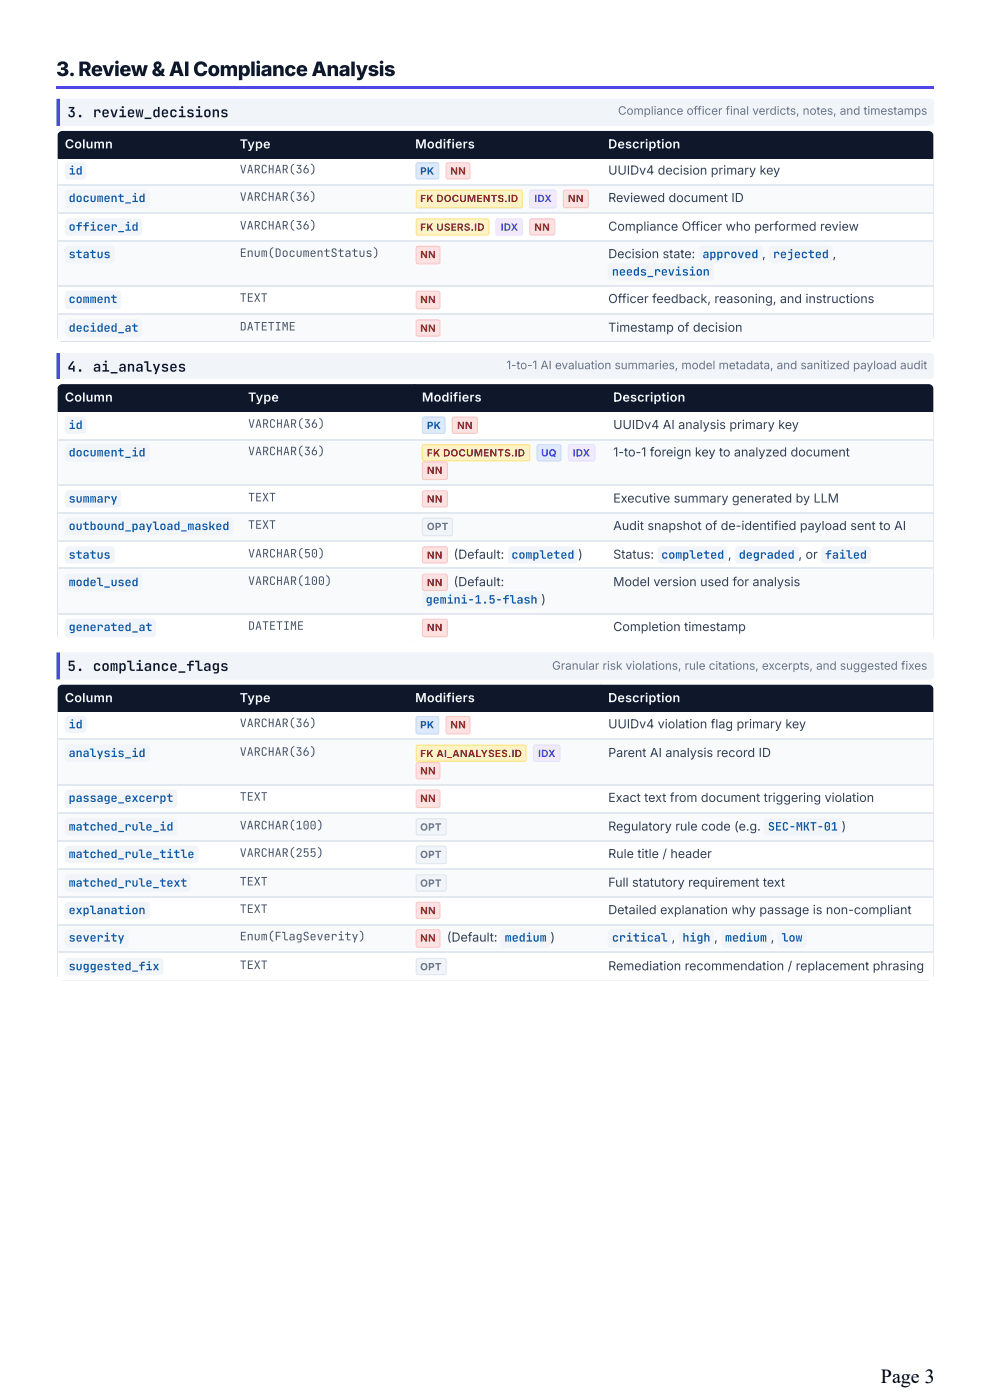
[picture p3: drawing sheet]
<svg xmlns="http://www.w3.org/2000/svg" width="210mm" height="297mm" viewBox="0 0 210 297" stroke-linecap="round" stroke-linejoin="round" font-family="sans-serif">
<path d="M11.9 18.3h186.1v.5h-186.1z" fill="#4f46e5"/>
<path d="M12.3 20.9h184.8a.78 .78 0 0 1 .9 1.1v3.7a.78 .78 0 0 1-.9 1h-184.8z" fill="#f1f5f9"/>
<path d="M11.9 20.9h.8v5.8h-.8z" fill="#4f46e5"/>
<path d="M12.3 27.9l.9-.4h183.6a1.03 1.03 0 0 1 1.2 1.3v42.6a1.03 1.03 0 0 1-1.2 1.4h-183.6a1.32 1.32 0 0 1-1.3-1.4v-42.6z" fill="#fff"/>
<g fill="#0f172a">
<path d="M12.2 27.7h37v5.9h-37z"/>
<path d="M49.2 27.7h37.3v5.9h-37.3z"/>
<path d="M86.5 27.7h40.8v5.9h-40.8z"/>
<path d="M127.3 27.7h70.7v5.9h-70.7z"/>
</g>
<g fill="#f8fafc">
<path d="M12.2 39.2h37v6h-37z"/>
<path d="M49.2 39.2h37.3v6h-37.3z"/>
<path d="M86.5 39.2h40.8v6h-40.8z"/>
<path d="M127.3 39.2h70.7v6h-70.7z"/>
<path d="M12.2 51.1h37v9.5h-37z"/>
<path d="M49.2 51.1h37.3v9.5h-37.3z"/>
<path d="M86.5 51.1h40.8v9.5h-40.8z"/>
<path d="M127.3 51.1h70.7v9.5h-70.7z"/>
<path d="M12.2 66.7h37v5.8h-37z"/>
<path d="M49.2 66.7h37.3v5.8h-37.3z"/>
<path d="M86.5 66.7h40.8v5.8h-40.8z"/>
<path d="M127.3 66.7h70.7v5.8h-70.7z"/>
</g>
<g fill="none" stroke="#cbd5e1" stroke-width=".21">
<path d="M12.1 27.8h185.9M12.1 27.7v11.5M12.1 39.4v5.6M197.9 27.7v11.5M197.9 39.4v5.6M12.1 45.2v5.9M12.1 51.3v9.3M197.9 45.2v5.9M197.9 51.3v9.3M12.1 72.5h185.9M12.1 60.9v5.5M12.1 66.7v5.8"/>
<path d="M197.9 60.9v5.5M197.9 66.7v5.8"/>
</g>
<path d="M12.1 39.3h185.9M12.1 45.1h185.9M12.1 51.2h185.9M12.1 60.7h185.9M12.1 66.5h185.9" fill="none" stroke="#e2e8f0" stroke-width=".26"/>
<path d="M12.3 74.9h184.8a.78 .78 0 0 1 .9 1v3.5a.78 .78 0 0 1-.9 1h-184.8z" fill="#f1f5f9"/>
<path d="M11.9 74.9h.8v5.5h-.8z" fill="#4f46e5"/>
<path d="M12.3 81.6l.9-.4h183.6a1.03 1.03 0 0 1 1.2 1.4v52.3a1.03 1.03 0 0 1-1.2 1.4h-183.6a1.32 1.32 0 0 1-1.3-1.4v-52.3z" fill="#fff"/>
<g fill="#0f172a">
<path d="M12.2 81.5h38.9v5.8h-38.9z"/>
<path d="M51.1 81.5h36.7v5.8h-36.7z"/>
<path d="M87.8 81.5h40.5v5.8h-40.5z"/>
<path d="M128.3 81.5h69.7v5.8h-69.7z"/>
</g>
<g fill="#f8fafc">
<path d="M12.2 93.1h38.9v9.8h-38.9z"/>
<path d="M51.1 93.1h36.7v9.8h-36.7z"/>
<path d="M87.8 93.1h40.5v9.8h-40.5z"/>
<path d="M128.3 93.1h69.7v9.8h-69.7z"/>
<path d="M12.2 108.7h38.9v6.1h-38.9z"/>
<path d="M51.1 108.7h36.7v6.1h-36.7z"/>
<path d="M87.8 108.7h40.5v6.1h-40.5z"/>
<path d="M128.3 108.7h69.7v6.1h-69.7z"/>
<path d="M12.2 120.7h38.9v9.5h-38.9z"/>
<path d="M51.1 120.7h36.7v9.5h-36.7z"/>
<path d="M87.8 120.7h40.5v9.5h-40.5z"/>
<path d="M128.3 120.7h69.7v9.5h-69.7z"/>
</g>
<g fill="none" stroke="#cbd5e1" stroke-width=".21">
<path d="M12.1 93.4v9.3M197.9 81.4v11.7M197.9 93.4v9.3M198 81.5l-185.9-.1v11.7M12.1 102.9v5.8M12.1 109v5.6M12.1 114.8v5.6M197.9 102.9v5.8M197.9 109v5.6M197.9 114.8v5.6M12.1 136h185.9M12.1 120.7v9.5"/>
<path d="M12.1 130.4v5.6M197.9 120.7v9.5M197.9 130.4v5.6"/>
</g>
<path d="M12.1 93.3h185.9M12.1 102.8h185.9M12.1 108.9h185.9M12.1 114.7h185.9M12.1 120.5h185.9M12.1 130.3h185.9" fill="none" stroke="#e2e8f0" stroke-width=".26"/>
<path d="M12.3 138.4h184.8a.78 .78 0 0 1 .9 1v3.7a.78 .78 0 0 1-.9 1.1h-184.8z" fill="#f1f5f9"/>
<path d="M11.9 138.4h.8v5.8h-.8z" fill="#4f46e5"/>
<path d="M12.3 145.4l.9-.4h183.6a1.03 1.03 0 0 1 1.2 1.3v60.6a1.03 1.03 0 0 1-1.2 1.3h-183.6a1.32 1.32 0 0 1-1.3-1.3v-60.6z" fill="#fff"/>
<g fill="#0f172a">
<path d="M12.2 145.3h37v5.8h-37z"/>
<path d="M49.2 145.3h37.3v5.8h-37.3z"/>
<path d="M86.5 145.3h40.8v5.8h-40.8z"/>
<path d="M127.3 145.3h70.7v5.8h-70.7z"/>
</g>
<g fill="#f8fafc">
<path d="M12.2 156.9h37v9.5h-37z"/>
<path d="M49.2 156.9h37.3v9.5h-37.3z"/>
<path d="M86.5 156.9h40.8v9.5h-40.8z"/>
<path d="M127.3 156.9h70.7v9.5h-70.7z"/>
<path d="M12.2 172.5h37v5.8h-37z"/>
<path d="M49.2 172.5h37.3v5.8h-37.3z"/>
<path d="M86.5 172.5h40.8v5.8h-40.8z"/>
<path d="M127.3 172.5h70.7v5.8h-70.7z"/>
<path d="M12.2 184.4h37v5.8h-37z"/>
<path d="M49.2 184.4h37.3v5.8h-37.3z"/>
<path d="M86.5 184.4h40.8v5.8h-40.8z"/>
<path d="M127.3 184.4h70.7v5.8h-70.7z"/>
<path d="M12.2 196.1h37v6h-37z"/>
<path d="M49.2 196.1h37.3v6h-37.3z"/>
<path d="M86.5 196.1h40.8v6h-40.8z"/>
<path d="M127.3 196.1h70.7v6h-70.7z"/>
</g>
<g fill="none" stroke="#cbd5e1" stroke-width=".21">
<path d="M12.1 156.9v9.5M197.9 145.2v11.4M197.9 156.9v9.5M198 145.2h-185.9v11.4M12.1 166.7v5.5M12.1 172.5v5.8M12.1 178.6v5.6M197.9 166.7v5.5M197.9 172.5v5.8M197.9 178.6v5.6M12.1 184.4v5.8M12.1 190.5v5.6"/>
<path d="M12.1 196.3v5.6M197.9 184.4v5.8M197.9 190.5v5.6M197.9 196.3v5.6M12.1 208h185.9M12.1 202.1v5.9M197.9 202.1v5.9"/>
</g>
<path d="M12.1 156.8h185.9M12.1 166.6h185.9M12.1 172.4h185.9M12.1 178.5h185.9M12.1 184.3h185.9M12.1 190.4h185.9M12.1 196.2h185.9M12.1 202h185.9" fill="none" stroke="#e2e8f0" stroke-width=".26"/>
<path d="M14 34.6l.6-.2h2.9a.79 .79 0 0 1 .8 .8v2.1a.79 .79 0 0 1-.8 .8h-2.9a.79 .79 0 0 1-.8-.8v-2.1z" fill="#f1f5f9"/>
<path d="M88.4 34.6l.2-.1 4.2 .1 .2 .3-.1 2.9-.3 .2-4.2-.1-.2-.3z" fill="#dbeafe"/>
<path d="M88.4 34.6l.2-.1 4.2 .1 .2 .3-.1 2.9-.3 .2-4.2-.1-.2-.3z" fill="none" stroke="#bfdbfe" stroke-width=".26"/>
<path d="M94.7 34.6l.3-.1 4.4 .1 .2 .3-.1 2.9-.3 .2-4.4-.1-.2-.3z" fill="#fee2e2"/>
<path d="M94.7 34.6l.3-.1 4.4 .1 .2 .3-.1 2.9-.3 .2-4.4-.1-.2-.3z" fill="none" stroke="#fecaca" stroke-width=".26"/>
<path d="M14 40.4l.6-.2h16.4a.79 .79 0 0 1 .7 .8v2.4a.79 .79 0 0 1-.7 .8h-16.4a.79 .79 0 0 1-.8-.8v-2.4z" fill="#f1f5f9"/>
<path d="M88.4 40.5l.2-.2 21.8 .1 .3 .3v3l-.4 .4-21.7-.1-.4-.3z" fill="#fef3c7"/>
<path d="M88.4 40.5l.2-.2 21.8 .1 .3 .3v3l-.4 .4-21.7-.1-.4-.3z" fill="none" stroke="#fde68a" stroke-width=".26"/>
<path d="M112.4 40.5l.3-.2 5 .1 .2 .3-.1 3.2-.3 .2-5-.1-.2-.3z" fill="#f3e8ff"/>
<path d="M112.4 40.5l.3-.2 5 .1 .2 .3-.1 3.2-.3 .2-5-.1-.2-.3z" fill="none" stroke="#e9d5ff" stroke-width=".26"/>
<path d="M119.6 40.5l.3-.2 4.7 .1 .2 .3-.1 3.2-.3 .2-4.8-.1-.1-.3z" fill="#fee2e2"/>
<path d="M119.6 40.5l.3-.2 4.7 .1 .2 .3-.1 3.2-.3 .2-4.8-.1-.1-.3z" fill="none" stroke="#fecaca" stroke-width=".26"/>
<path d="M14 46.5l.6-.2h14.8a.79 .79 0 0 1 .8 .8v2.1a.79 .79 0 0 1-.8 .8h-14.8a.79 .79 0 0 1-.8-.8v-2.1z" fill="#f1f5f9"/>
<path d="M88.4 46.6l.2-.2h14.7l.3 .4v2.8l-.4 .3h-14.6l-.4-.4z" fill="#fef3c7"/>
<path d="M88.4 46.6l.2-.2h14.7l.3 .4v2.8l-.4 .3h-14.6l-.4-.4z" fill="none" stroke="#fde68a" stroke-width=".26"/>
<path d="M105.3 46.6l.3-.2 5 .1 .1 .3v2.9l-.4 .2-5-.1-.1-.3z" fill="#f3e8ff"/>
<path d="M105.3 46.6l.3-.2 5 .1 .1 .3v2.9l-.4 .2-5-.1-.1-.3z" fill="none" stroke="#e9d5ff" stroke-width=".26"/>
<path d="M112.4 46.6l.3-.2 4.7 .1 .2 .3-.1 2.9-.3 .2-4.7-.1-.2-.3z" fill="#fee2e2"/>
<path d="M112.4 46.6l.3-.2 4.7 .1 .2 .3-.1 2.9-.3 .2-4.7-.1-.2-.3z" fill="none" stroke="#fecaca" stroke-width=".26"/>
<path d="M14 52.4l.6-.3h8.9a.79 .79 0 0 1 .8 .8v2.1a.79 .79 0 0 1-.8 .8h-8.9a.79 .79 0 0 1-.8-.8v-2.1z" fill="#f1f5f9"/>
<path d="M88.4 52.4l.2-.1h4.5l.2 .4-.1 3.1-.3 .2-4.5-.1-.2-.3z" fill="#fee2e2"/>
<path d="M88.4 52.4l.2-.1h4.5l.2 .4-.1 3.1-.3 .2-4.5-.1-.2-.3z" fill="none" stroke="#fecaca" stroke-width=".26"/>
<g fill="#f1f5f9">
<path d="M148.4 52.4l.6-.3h11.9a.79 .79 0 0 1 .8 .8v2.1a.79 .79 0 0 1-.8 .8h-11.9a.79 .79 0 0 1-.8-.8v-2.1z"/>
<path d="M163.2 52.4l.6-.3h11.9a.79 .79 0 0 1 .8 .8v2.1a.79 .79 0 0 1-.8 .8h-11.9a.79 .79 0 0 1-.8-.8v-2.1z"/>
<path d="M129.1 56.1l.5-.3h20.9a.79 .79 0 0 1 .8 .8v2.1a.79 .79 0 0 1-.8 .8h-20.9a.79 .79 0 0 1-.7-.8v-2.1z"/>
<path d="M14 61.9l.6-.3h10.3a.79 .79 0 0 1 .8 .8v2.4a.79 .79 0 0 1-.8 .8h-10.3a.79 .79 0 0 1-.8-.8v-2.4z"/>
</g>
<path d="M88.4 61.9l.2-.1h4.5l.2 .4-.1 3.1-.3 .2-4.5-.1-.2-.3z" fill="#fee2e2"/>
<path d="M88.4 61.9l.2-.1h4.5l.2 .4-.1 3.1-.3 .2-4.5-.1-.2-.3z" fill="none" stroke="#fecaca" stroke-width=".26"/>
<path d="M14 68l.6-.3h14.8a.79 .79 0 0 1 .8 .8v2.1a.79 .79 0 0 1-.8 .8h-14.8a.79 .79 0 0 1-.8-.8v-2.1z" fill="#f1f5f9"/>
<path d="M88.4 68l.2-.1h4.5l.2 .4-.1 2.8-.3 .2-4.5-.1-.2-.3z" fill="#fee2e2"/>
<path d="M88.4 68l.2-.1h4.5l.2 .4-.1 2.8-.3 .2-4.5-.1-.2-.3z" fill="none" stroke="#fecaca" stroke-width=".26"/>
<path d="M14 88.6l.6-.2h2.9a.79 .79 0 0 1 .8 .8v2.1a.79 .79 0 0 1-.8 .8h-2.9a.79 .79 0 0 1-.8-.8v-2.1z" fill="#f1f5f9"/>
<path d="M89.7 88.6l.3-.1 4.1 .1 .2 .3v2.9l-.4 .1h-4.2l-.1-.4z" fill="#dbeafe"/>
<path d="M89.7 88.6l.3-.1 4.1 .1 .2 .3v2.9l-.4 .1h-4.2l-.1-.4z" fill="none" stroke="#bfdbfe" stroke-width=".26"/>
<path d="M96 88.6l.3-.1 4.7 .1 .2 .3-.1 2.9-.3 .1h-4.7l-.2-.4z" fill="#fee2e2"/>
<path d="M96 88.6l.3-.1 4.7 .1 .2 .3-.1 2.9-.3 .1h-4.7l-.2-.4z" fill="none" stroke="#fecaca" stroke-width=".26"/>
<path d="M14 94.4l.6-.2h16.4a.79 .79 0 0 1 .7 .8v2.1a.79 .79 0 0 1-.7 .8h-16.4a.79 .79 0 0 1-.8-.8v-2.1z" fill="#f1f5f9"/>
<path d="M89.7 94.4l.3-.1h22l.3 .3v2.8l-.4 .4h-22l-.3-.4z" fill="#fef3c7"/>
<path d="M89.7 94.4l.3-.1h22l.3 .3v2.8l-.4 .4h-22l-.3-.4z" fill="none" stroke="#fde68a" stroke-width=".26"/>
<path d="M114 94.4l.3-.1 4.5 .1 .1 .3v2.9l-.4 .2-4.4-.1-.2-.3z" fill="#e0e7ff"/>
<path d="M114 94.4l.3-.1 4.5 .1 .1 .3v2.9l-.4 .2-4.4-.1-.2-.3z" fill="none" stroke="#c7d2fe" stroke-width=".26"/>
<path d="M120.6 94.4l.3-.1 5 .1 .2 .3-.1 2.9-.3 .2-5-.1-.2-.3z" fill="#f3e8ff"/>
<path d="M120.6 94.4l.3-.1 5 .1 .2 .3-.1 2.9-.3 .2-5-.1-.2-.3z" fill="none" stroke="#e9d5ff" stroke-width=".26"/>
<path d="M89.7 98.1l.3-.1 4.7 .1 .2 .3-.1 3.2-.3 .1h-4.8l-.1-.4z" fill="#fee2e2"/>
<path d="M89.7 98.1l.3-.1 4.7 .1 .2 .3-.1 3.2-.3 .1h-4.8l-.1-.4z" fill="none" stroke="#fecaca" stroke-width=".26"/>
<path d="M14 104.2l.6-.2h10.3a.79 .79 0 0 1 .8 .8v2.1a.79 .79 0 0 1-.8 .8h-10.3a.79 .79 0 0 1-.8-.8v-2.1z" fill="#f1f5f9"/>
<path d="M89.7 104.2l.3-.1 4.7 .1 .2 .3-.1 2.9-.3 .2-4.8-.1-.1-.3z" fill="#fee2e2"/>
<path d="M89.7 104.2l.3-.1 4.7 .1 .2 .3-.1 2.9-.3 .2-4.8-.1-.1-.3z" fill="none" stroke="#fecaca" stroke-width=".26"/>
<g fill="#f1f5f9">
<path d="M14 110l.6-.2h34.1a.79 .79 0 0 1 .8 .8v2.1a.79 .79 0 0 1-.8 .8h-34.1a.79 .79 0 0 1-.8-.8v-2.1z"/>
<path d="M89.7 110.1l.3-.2 5.7 .1 .2 .3-.1 3.2-.3 .1h-5.8l-.1-.4z"/>
</g>
<path d="M89.7 110.1l.3-.2 5.7 .1 .2 .3-.1 3.2-.3 .1h-5.8l-.1-.4z" fill="none" stroke="#e2e8f0" stroke-width=".26"/>
<path d="M14 116.1l.6-.2h8.9a.79 .79 0 0 1 .8 .8v2.1a.79 .79 0 0 1-.8 .8h-8.9a.79 .79 0 0 1-.8-.8v-2.1z" fill="#f1f5f9"/>
<path d="M89.7 116.1l.3-.1 4.7 .1 .2 .3-.1 2.9-.3 .2-4.8-.1-.1-.3z" fill="#fee2e2"/>
<path d="M89.7 116.1l.3-.1 4.7 .1 .2 .3-.1 2.9-.3 .2-4.8-.1-.1-.3z" fill="none" stroke="#fecaca" stroke-width=".26"/>
<g fill="#f1f5f9">
<path d="M107.9 116.1l.6-.2h13.2a.79 .79 0 0 1 .8 .8v2.1a.79 .79 0 0 1-.8 .8h-13.2a.79 .79 0 0 1-.8-.8v-2.1z"/>
<path d="M139.7 116.1l.5-.2h13.3a.79 .79 0 0 1 .8 .8v2.1a.79 .79 0 0 1-.8 .8h-13.3a.79 .79 0 0 1-.8-.8v-2.1z"/>
<path d="M156.1 116.1l.5-.2h11.9a.79 .79 0 0 1 .8 .8v2.1a.79 .79 0 0 1-.8 .8h-11.9a.79 .79 0 0 1-.8-.8v-2.1z"/>
<path d="M174.3 116.1l.6-.2h9a.79 .79 0 0 1 .8 .8v2.1a.79 .79 0 0 1-.8 .8h-9a.79 .79 0 0 1-.8-.8v-2.1z"/>
<path d="M14 121.9l.6-.2h14.8a.79 .79 0 0 1 .8 .8v2.1a.79 .79 0 0 1-.8 .8h-14.8a.79 .79 0 0 1-.8-.8v-2.1z"/>
</g>
<path d="M89.7 122l.3-.2 4.7 .1 .2 .3-.1 2.9-.3 .2-4.8-.1-.1-.3z" fill="#fee2e2"/>
<path d="M89.7 122l.3-.2 4.7 .1 .2 .3-.1 2.9-.3 .2-4.8-.1-.1-.3z" fill="none" stroke="#fecaca" stroke-width=".26"/>
<g fill="#f1f5f9">
<path d="M89.7 125.6l.5-.2h23.8a.79 .79 0 0 1 .8 .8v2.1a.79 .79 0 0 1-.8 .8h-23.8a.79 .79 0 0 1-.8-.8v-2.1z"/>
<path d="M14 131.5l.6-.3h17.7a.79 .79 0 0 1 .8 .8v2.4a.79 .79 0 0 1-.8 .8h-17.7a.79 .79 0 0 1-.8-.8v-2.4z"/>
</g>
<path d="M89.7 131.5l.3-.1h4.7l.2 .4-.1 3.1-.3 .2-4.8-.1-.1-.3z" fill="#fee2e2"/>
<path d="M89.7 131.5l.3-.1h4.7l.2 .4-.1 3.1-.3 .2-4.8-.1-.1-.3z" fill="none" stroke="#fecaca" stroke-width=".26"/>
<path d="M14 152.1l.6-.2h2.9a.79 .79 0 0 1 .8 .8v2.1a.79 .79 0 0 1-.8 .8h-2.9a.79 .79 0 0 1-.8-.8v-2.1z" fill="#f1f5f9"/>
<path d="M88.4 152.1l.2-.1 4.2 .1 .2 .3-.1 3.1-.3 .2-4.2-.1-.2-.3z" fill="#dbeafe"/>
<path d="M88.4 152.1l.2-.1 4.2 .1 .2 .3-.1 3.1-.3 .2-4.2-.1-.2-.3z" fill="none" stroke="#bfdbfe" stroke-width=".26"/>
<path d="M94.7 152.1l.3-.1 4.4 .1 .2 .3-.1 3.1-.3 .2-4.4-.1-.2-.3z" fill="#fee2e2"/>
<path d="M94.7 152.1l.3-.1 4.4 .1 .2 .3-.1 3.1-.3 .2-4.4-.1-.2-.3z" fill="none" stroke="#fecaca" stroke-width=".26"/>
<path d="M14 158.2l.6-.2h16.4a.79 .79 0 0 1 .7 .8v2.1a.79 .79 0 0 1-.7 .8h-16.4a.79 .79 0 0 1-.8-.8v-2.1z" fill="#f1f5f9"/>
<path d="M88.4 158.2l.2-.1h22.6l.3 .3v2.8l-.4 .3h-22.5l-.4-.4z" fill="#fef3c7"/>
<path d="M88.4 158.2l.2-.1h22.6l.3 .3v2.8l-.4 .3h-22.5l-.4-.4z" fill="none" stroke="#fde68a" stroke-width=".26"/>
<path d="M113.2 158.2l.3-.1 5 .1 .2 .3-.1 2.9-.3 .1h-5l-.2-.4z" fill="#f3e8ff"/>
<path d="M113.2 158.2l.3-.1 5 .1 .2 .3-.1 2.9-.3 .1h-5l-.2-.4z" fill="none" stroke="#e9d5ff" stroke-width=".26"/>
<path d="M88.4 161.9l.2-.1 4.5 .1 .2 .3-.1 2.9-.3 .1h-4.5l-.2-.4z" fill="#fee2e2"/>
<path d="M88.4 161.9l.2-.1 4.5 .1 .2 .3-.1 2.9-.3 .1h-4.5l-.2-.4z" fill="none" stroke="#fecaca" stroke-width=".26"/>
<path d="M14 167.7l.6-.2h22.2a.79 .79 0 0 1 .8 .8v2.4a.79 .79 0 0 1-.8 .8h-22.2a.79 .79 0 0 1-.8-.8v-2.4z" fill="#f1f5f9"/>
<path d="M88.4 167.7l.2-.1 4.5 .1 .2 .3-.1 3.1-.3 .2h-4.5l-.2-.4z" fill="#fee2e2"/>
<path d="M88.4 167.7l.2-.1 4.5 .1 .2 .3-.1 3.1-.3 .2h-4.5l-.2-.4z" fill="none" stroke="#fecaca" stroke-width=".26"/>
<g fill="#f1f5f9">
<path d="M14 173.8l.6-.2h22.2a.79 .79 0 0 1 .8 .8v2.1a.79 .79 0 0 1-.8 .8h-22.2a.79 .79 0 0 1-.8-.8v-2.1z"/>
<path d="M88.4 173.8l.2-.1h5.7l.3 .4v2.8l-.4 .2h-5.7l-.3-.4z"/>
</g>
<path d="M88.4 173.8l.2-.1h5.7l.3 .4v2.8l-.4 .2h-5.7l-.3-.4z" fill="none" stroke="#e2e8f0" stroke-width=".26"/>
<g fill="#f1f5f9">
<path d="M162.2 173.8l.5-.2h14.8a.79 .79 0 0 1 .8 .8v2.1a.79 .79 0 0 1-.8 .8h-14.8a.79 .79 0 0 1-.8-.8v-2.1z"/>
<path d="M14 179.6l.6-.2h26.7a.79 .79 0 0 1 .8 .8v2.1a.79 .79 0 0 1-.8 .8h-26.7a.79 .79 0 0 1-.8-.8v-2.1z"/>
<path d="M88.4 179.6l.2-.1 5.8 .1 .2 .3-.1 3.1-.3 .2h-5.8l-.2-.4z"/>
</g>
<path d="M88.4 179.6l.2-.1 5.8 .1 .2 .3-.1 3.1-.3 .2h-5.8l-.2-.4z" fill="none" stroke="#e2e8f0" stroke-width=".26"/>
<g fill="#f1f5f9">
<path d="M14 185.7l.6-.2h25.1a.79 .79 0 0 1 .8 .8v2.1a.79 .79 0 0 1-.8 .8h-25.1a.79 .79 0 0 1-.8-.8v-2.1z"/>
<path d="M88.4 185.7l.2-.1h5.7l.3 .4v2.8l-.4 .2h-5.7l-.3-.4z"/>
</g>
<path d="M88.4 185.7l.2-.1h5.7l.3 .4v2.8l-.4 .2h-5.7l-.3-.4z" fill="none" stroke="#e2e8f0" stroke-width=".26"/>
<path d="M14 191.5l.6-.2h16.4a.79 .79 0 0 1 .7 .8v2.1a.79 .79 0 0 1-.7 .8h-16.4a.79 .79 0 0 1-.8-.8v-2.1z" fill="#f1f5f9"/>
<path d="M88.4 191.5l.2-.1 4.5 .1 .2 .3-.1 2.9-.3 .2-4.5-.1-.2-.3z" fill="#fee2e2"/>
<path d="M88.4 191.5l.2-.1 4.5 .1 .2 .3-.1 2.9-.3 .2-4.5-.1-.2-.3z" fill="none" stroke="#fecaca" stroke-width=".26"/>
<path d="M14 197.3l.6-.2h11.9a.79 .79 0 0 1 .8 .8v2.4a.79 .79 0 0 1-.8 .8h-11.9a.79 .79 0 0 1-.8-.8v-2.4z" fill="#f1f5f9"/>
<path d="M88.4 197.4l.2-.2 4.5 .1 .2 .3-.1 3.2-.3 .2-4.5-.1-.2-.3z" fill="#fee2e2"/>
<path d="M88.4 197.4l.2-.2 4.5 .1 .2 .3-.1 3.2-.3 .2-4.5-.1-.2-.3z" fill="none" stroke="#fecaca" stroke-width=".26"/>
<g fill="#f1f5f9">
<path d="M106.3 197.3l.6-.2h9a.79 .79 0 0 1 .8 .8v2.4a.79 .79 0 0 1-.8 .8h-9a.79 .79 0 0 1-.8-.8v-2.4z"/>
<path d="M129.1 197.3l.5-.2h12a.79 .79 0 0 1 .7 .8v2.4a.79 .79 0 0 1-.7 .8h-12a.79 .79 0 0 1-.7-.8v-2.4z"/>
<path d="M144.2 197.3l.5-.2h5.8a.79 .79 0 0 1 .8 .8v2.4a.79 .79 0 0 1-.8 .8h-5.8a.79 .79 0 0 1-.8-.8v-2.4z"/>
<path d="M153.2 197.3l.5-.2h9a.79 .79 0 0 1 .8 .8v2.4a.79 .79 0 0 1-.8 .8h-9a.79 .79 0 0 1-.8-.8v-2.4z"/>
<path d="M165.1 197.3l.5-.2h4.5a.79 .79 0 0 1 .8 .8v2.4a.79 .79 0 0 1-.8 .8h-4.5a.79 .79 0 0 1-.8-.8v-2.4z"/>
<path d="M14 203.4l.6-.2h19.3a.79 .79 0 0 1 .8 .8v2.1a.79 .79 0 0 1-.8 .8h-19.3a.79 .79 0 0 1-.8-.8v-2.1z"/>
<path d="M88.4 203.4l.2-.1 5.7 .1 .3 .3v2.8l-.4 .3-5.7-.1-.3-.3z"/>
</g>
<path d="M88.4 203.4l.2-.1 5.7 .1 .3 .3v2.8l-.4 .3-5.7-.1-.3-.3z" fill="none" stroke="#e2e8f0" stroke-width=".26"/>
<text font-size="4.2" fill="#0f172a" x="11.9" y="16.1">3.Review &amp; AI Compliance Analysis</text>
<text font-size="4.2" x="186.8" y="293.4">Page 3</text>
<g font-size="3" fill="#0f172a">
<text x="14.3" y="24.9">3. review_decisions</text>
<text x="14.3" y="78.8">4. ai_analyses</text>
<text x="14.3" y="142.3">5. compliance_flags</text>
</g>
<g font-size="2.6" fill="#f8fafc">
<text x="13.8" y="31.5">Column</text>
<text x="50.8" y="31.5">Type</text>
<text x="88" y="31.5">Modifiers</text>
<text x="128.9" y="31.5">Description</text>
<text x="13.8" y="85.2">Column</text>
<text x="52.6" y="85.2">Type</text>
<text x="89.5" y="85.2">Modifiers</text>
<text x="130" y="85.2">Description</text>
<text x="13.8" y="149">Column</text>
<text x="50.8" y="149">Type</text>
<text x="88" y="149">Modifiers</text>
<text x="128.9" y="149">Description</text>
</g>
<g font-size="2.6" fill="#334155">
<text x="128.9" y="37">UUIDv4 decision primary key</text>
<text x="128.9" y="42.9">Reviewed document ID</text>
<text x="128.9" y="48.9">Compliance Officer who performed review</text>
<text x="128.9" y="54.8">Decision state:</text>
<text x="176.5" y="54.8">,</text>
<text x="128.9" y="64.3">Officer feedback, reasoning, and instructions</text>
<text x="128.9" y="70.4">Timestamp of decision</text>
<text x="130" y="91">UUIDv4 AI analysis primary key</text>
<text x="130" y="96.8">1-to-1 foreign key to analyzed document</text>
<text x="130" y="106.6">Executive summary generated by LLM</text>
<text x="130" y="112.4">Audit snapshot of de-identified payload sent to AI</text>
<text x="96.2" y="118.5">(Default:</text>
<text x="122.6" y="118.5">)</text>
<text x="130" y="118.5">Status:</text>
<text x="154.3" y="118.5">,</text>
<text x="170.8" y="118.5">or</text>
<text x="96.2" y="124.4">(Default:</text>
<text x="130" y="124.4">Model version used for analysis</text>
<text x="130" y="133.9">Completion timestamp</text>
<text x="128.9" y="154.5">UUIDv4 violation flag primary key</text>
<text x="128.9" y="160.6">Parent AI analysis record ID</text>
<text x="128.9" y="170.1">Exact text from document triggering violation</text>
<text x="128.9" y="176.2">Regulatory rule code (e.g.</text>
<text x="178.4" y="176.2">)</text>
<text x="128.9" y="182">Rule title / header</text>
<text x="128.9" y="188.1">Full statutory requirement text</text>
<text x="128.9" y="193.9">Detailed explanation why passage is non-compliant</text>
<text x="94.7" y="199.8">(Default:</text>
<text x="116.7" y="199.8">)</text>
<text x="142.4" y="199.8">,</text>
<text x="151.4" y="199.8">,</text>
<text x="128.9" y="205.8">Remediation recommendation / replacement phrasing</text>
</g>
<g font-size="2.5" fill="#64748b">
<text x="131" y="24.3">Compliance officer final verdicts, notes, and timestamps</text>
<text x="107.4" y="78.3">1-to-1 AI evaluation summaries, model metadata, and sanitized payload audit</text>
<text x="117.1" y="142.1">Granular risk violations, rule citations, excerpts, and suggested fixes</text>
</g>
<g font-size="2.5" fill="#0959aa">
<text x="14.6" y="37">id</text>
<text x="14.6" y="42.9">document_id</text>
<text x="14.6" y="48.9">officer_id</text>
<text x="14.6" y="54.8">status</text>
<text x="129.7" y="58.5">needs_revision</text>
<text x="148.9" y="54.8">approved ,</text>
<text x="163.9" y="54.8">rejected</text>
<text x="14.6" y="64.3">comment</text>
<text x="14.6" y="70.4">decided_at</text>
<text x="14.6" y="91">id</text>
<text x="14.6" y="96.8">document_id</text>
<text x="14.6" y="106.6">summary</text>
<text x="14.6" y="112.4">outbound_payload_masked</text>
<text x="14.6" y="118.5">status</text>
<text x="108.4" y="118.5">completed</text>
<text x="140.2" y="118.5">completed</text>
<text x="156.6" y="118.5">degraded ,</text>
<text x="174.9" y="118.5">failed</text>
<text x="14.6" y="124.4">model_used</text>
<text x="90.2" y="128.1">gemini-1.5-flash )</text>
<text x="14.6" y="133.9">generated_at</text>
<text x="14.6" y="154.5">id</text>
<text x="14.6" y="160.6">analysis_id</text>
<text x="14.6" y="170.1">passage_excerpt</text>
<text x="14.6" y="176.2">matched_rule_id</text>
<text x="162.8" y="176.2">SEC-MKT-01</text>
<text x="14.6" y="182">matched_rule_title</text>
<text x="14.6" y="188.1">matched_rule_text</text>
<text x="14.6" y="193.9">explanation</text>
<text x="14.6" y="199.8">severity</text>
<text x="107" y="199.8">medium</text>
<text x="129.7" y="199.8">critical</text>
<text x="144.7" y="199.8">high</text>
<text x="153.7" y="199.8">medium ,</text>
<text x="165.7" y="199.8">low</text>
<text x="14.6" y="205.8">suggested_fix</text>
</g>
<g font-size="2.5" fill="#475569">
<text x="50.8" y="36.8">VARCHAR(36)</text>
<text x="50.8" y="42.6">VARCHAR(36)</text>
<text x="50.8" y="48.7">VARCHAR(36)</text>
<text x="50.8" y="54.5">Enum(DocumentStatus)</text>
<text x="50.8" y="64">TEXT</text>
<text x="50.8" y="70.1">DATETIME</text>
<text x="52.6" y="90.8">VARCHAR(36)</text>
<text x="52.6" y="96.6">VARCHAR(36)</text>
<text x="52.6" y="106.4">TEXT</text>
<text x="52.6" y="112.2">TEXT</text>
<text x="52.6" y="118.3">VARCHAR(50)</text>
<text x="52.6" y="124.1">VARCHAR(100)</text>
<text x="52.6" y="133.6">DATETIME</text>
<text x="50.8" y="154.3">VARCHAR(36)</text>
<text x="50.8" y="160.3">VARCHAR(36)</text>
<text x="50.8" y="169.9">TEXT</text>
<text x="50.8" y="175.9">VARCHAR(100)</text>
<text x="50.8" y="181.8">VARCHAR(255)</text>
<text x="50.8" y="187.9">TEXT</text>
<text x="50.8" y="193.7">TEXT</text>
<text x="50.8" y="199.5">Enum(FlagSeverity)</text>
<text x="50.8" y="205.6">TEXT</text>
</g>
<g font-size="2.1" fill="#1e40af">
<text x="89.1" y="37">PK</text>
<text x="90.5" y="91">PK</text>
<text x="89.1" y="154.5">PK</text>
</g>
<g font-size="2.1" fill="#991b1b">
<text x="95.5" y="37">NN</text>
<text x="120.4" y="42.9">NN</text>
<text x="113.3" y="48.9">NN</text>
<text x="89.1" y="54.8">NN</text>
<text x="89.1" y="64.3">NN</text>
<text x="89.1" y="70.4">NN</text>
<text x="96.9" y="91">NN</text>
<text x="90.5" y="100.5">NN</text>
<text x="90.5" y="106.6">NN</text>
<text x="90.5" y="118.5">NN</text>
<text x="90.5" y="124.4">NN</text>
<text x="90.5" y="133.9">NN</text>
<text x="95.5" y="154.5">NN</text>
<text x="89.1" y="164.3">NN</text>
<text x="89.1" y="170.1">NN</text>
<text x="89.1" y="193.9">NN</text>
<text x="89.1" y="199.8">NN</text>
</g>
<g font-size="2.1" fill="#92400e">
<text x="89.1" y="42.9">FK DOCUMENTS.ID</text>
<text x="89.1" y="48.9">FK USERS.ID</text>
<text x="90.5" y="96.8">FK DOCUMENTS.ID</text>
<text x="89.1" y="160.6">FK AI_ANALYSES.ID</text>
</g>
<g font-size="2.1" fill="#6b21a8">
<text x="113.3" y="42.9">IDX</text>
<text x="106.1" y="48.9">IDX</text>
<text x="121.4" y="96.8">IDX</text>
<text x="114.1" y="160.6">IDX</text>
</g>
<text font-size="2.1" fill="#4338ca" x="114.7" y="96.8">UQ</text>
<g font-size="2.1" fill="#64748b">
<text x="90.5" y="112.4">OPT</text>
<text x="89.1" y="176.2">OPT</text>
<text x="89.1" y="182">OPT</text>
<text x="89.1" y="188.1">OPT</text>
<text x="89.1" y="205.8">OPT</text>
</g>
</svg>
